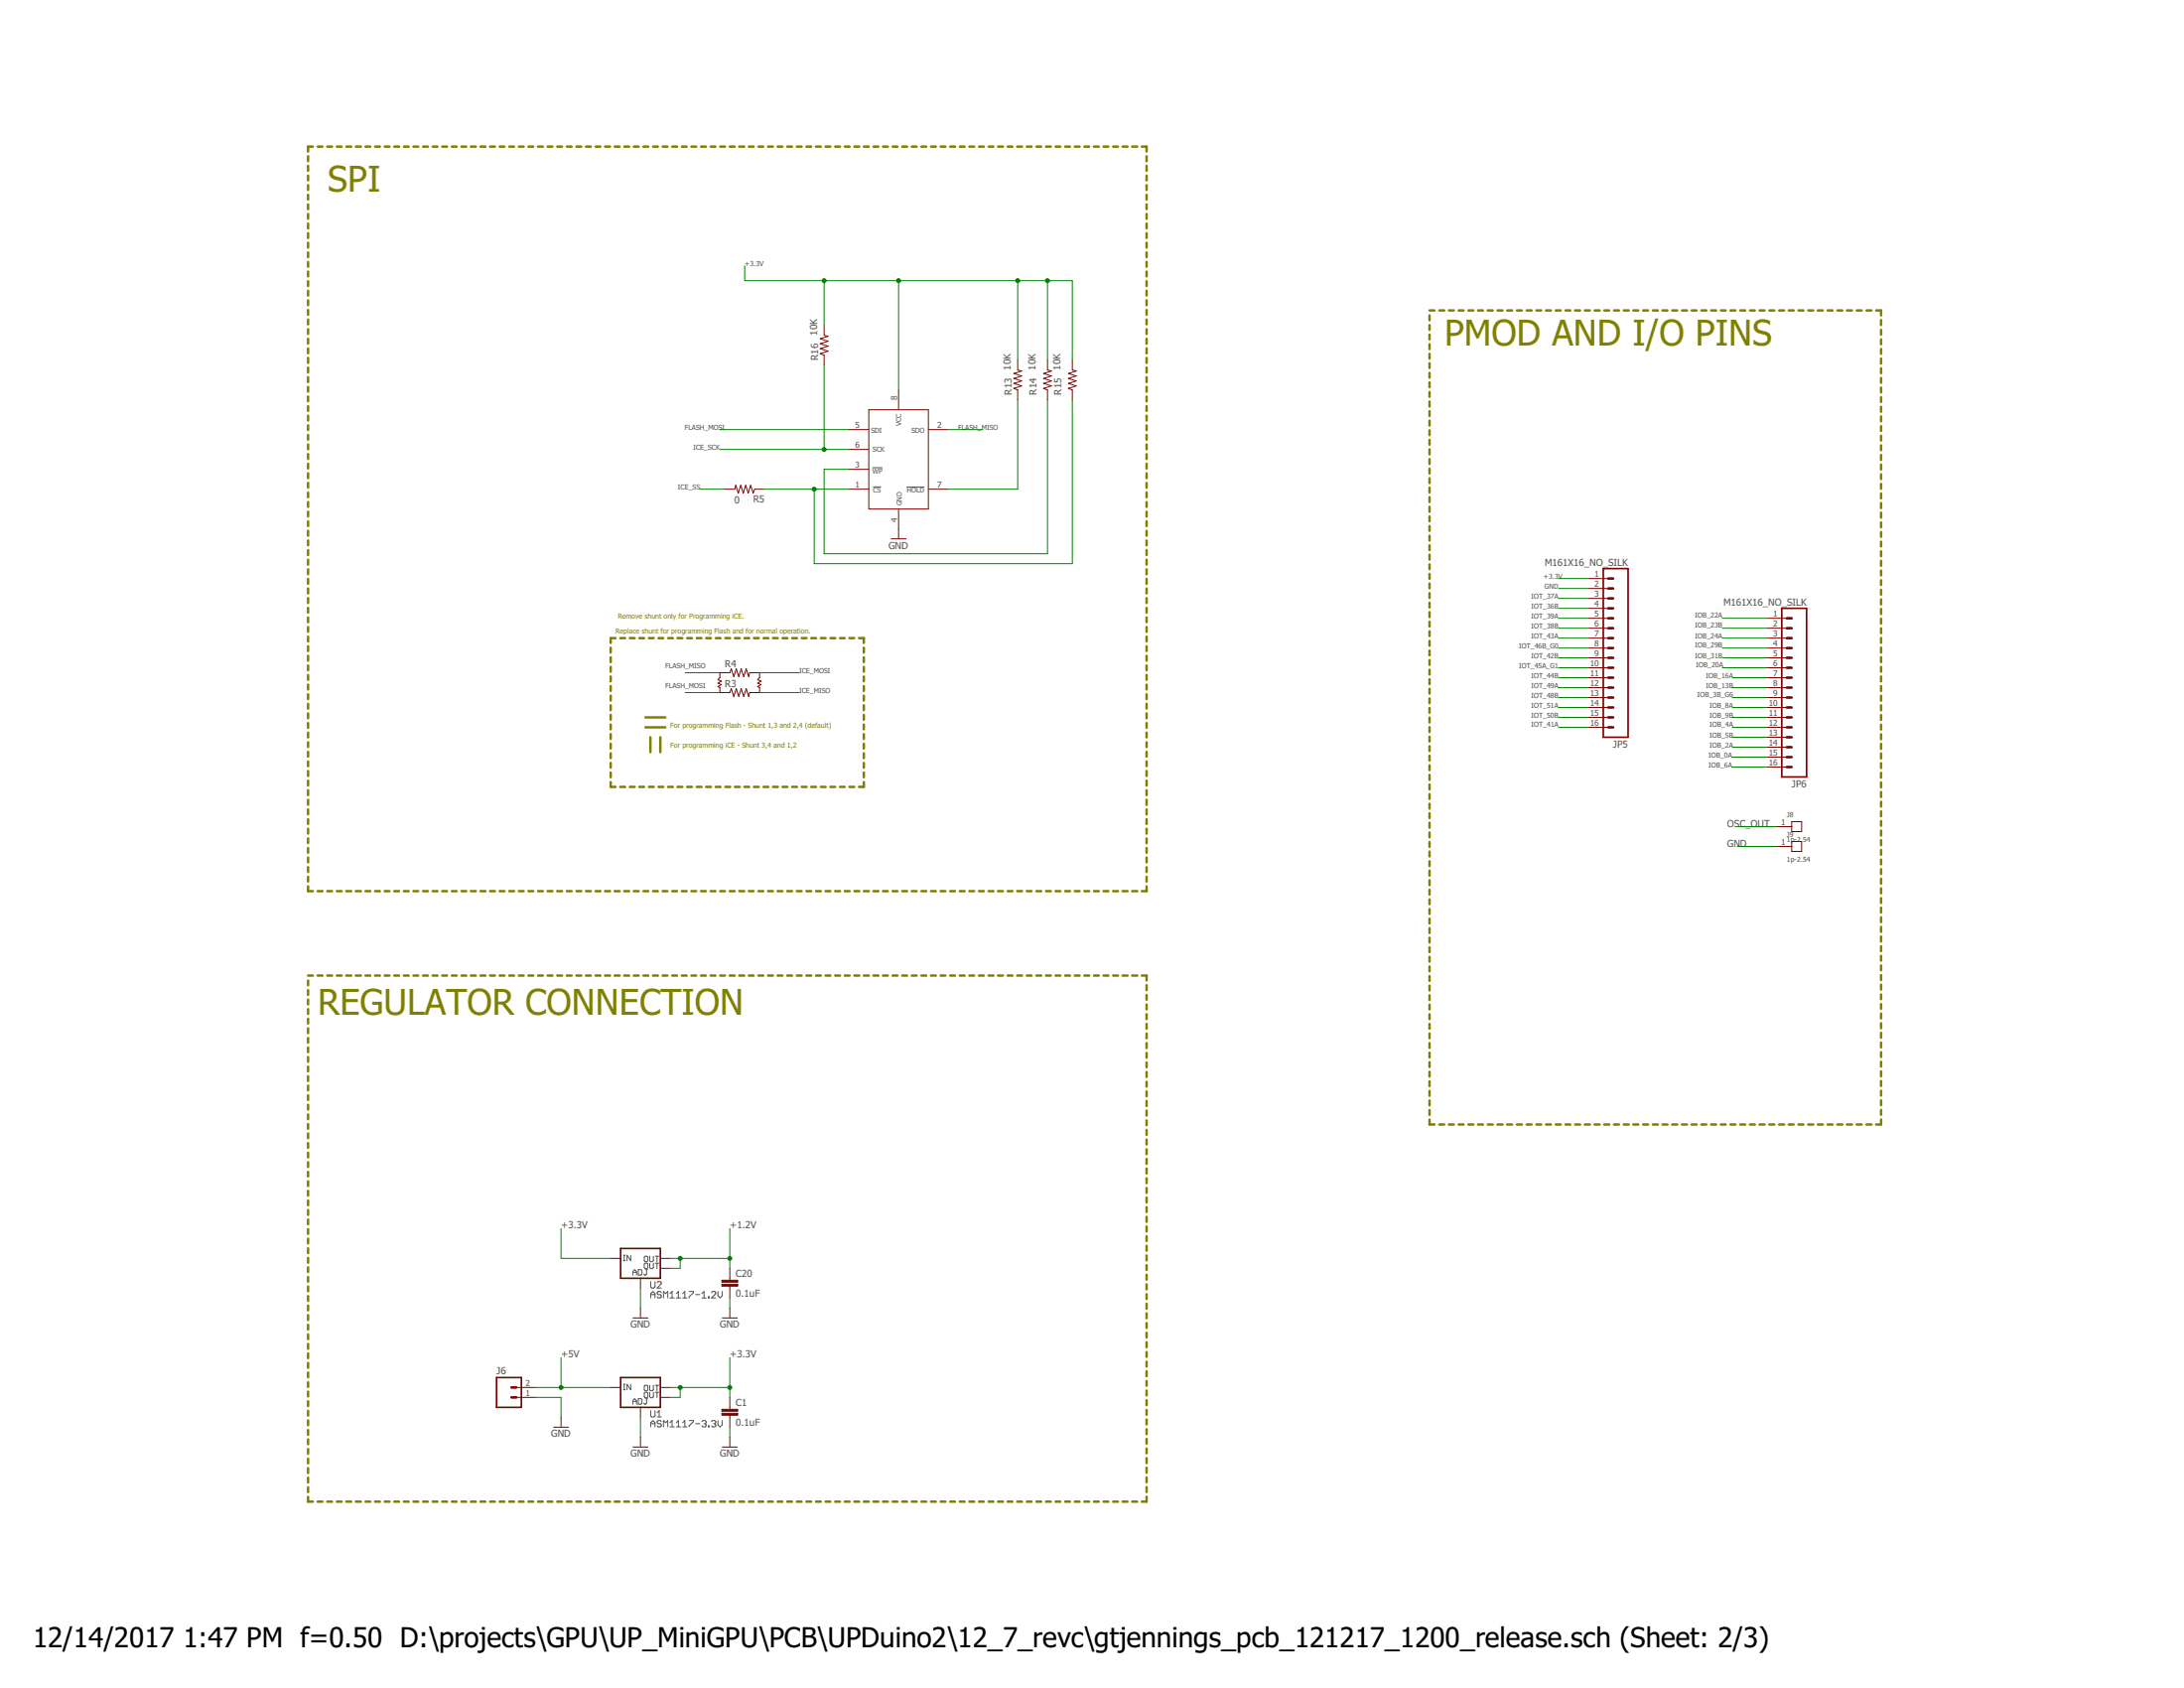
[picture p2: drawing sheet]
<svg xmlns="http://www.w3.org/2000/svg" width="279mm" height="216mm" viewBox="0 0 279 216" stroke-linecap="round" stroke-linejoin="round" font-family="sans-serif">
<g fill="none" stroke="#808000" stroke-width=".32">
<path d="M39.4 20v.6M40 18.8h-.6v.6M40.6 18.8h.7M41.9 18.8h.6M43.1 18.8h.6M44.3 18.8h.6M45.5 18.8h.7M46.8 18.8h.6M48 18.8h.6M49.2 18.8h.6M50.4 18.8h.7M51.7 18.8h.6"/>
<path d="M52.9 18.8h.6M54.1 18.8h.6M55.4 18.8h.6M56.6 18.8h.6M57.8 18.8h.6M59 18.8h.6M60.2 18.8h.7M61.5 18.8h.6M62.7 18.8h.6M63.9 18.8h.6M65.2 18.8h.6M66.4 18.8h.6"/>
<path d="M67.6 18.8h.6M68.8 18.8h.6M70.1 18.8h.6M71.3 18.8h.6M72.5 18.8h.6M73.7 18.8h.7M75 18.8h.6M76.2 18.8h.6M77.4 18.8h.6M78.6 18.8h.7M79.9 18.8h.6M81.1 18.8h.6"/>
<path d="M82.3 18.8h.6M83.5 18.8h.7M84.8 18.8h.6M86 18.8h.6M87.2 18.8h.6M88.5 18.8h.6M89.7 18.8h.6M90.9 18.8h.6M92.1 18.8h.7M93.3 18.8h.7M94.6 18.8h.6M95.8 18.8h.6"/>
<path d="M97 18.8h.6M98.3 18.8h.6M99.5 18.8h.6M100.7 18.8h.6M101.9 18.8h.7M103.2 18.8h.6M104.4 18.8h.6M105.6 18.8h.6M106.8 18.8h.7M108.1 18.8h.6M109.3 18.8h.6M110.5 18.8h.6"/>
<path d="M111.7 18.8h.7M113 18.8h.6M114.2 18.8h.6M115.4 18.8h.6M116.6 18.8h.7M117.9 18.8h.6M119.1 18.8h.6M120.3 18.8h.6M121.6 18.8h.6M122.8 18.8h.6M124 18.8h.6M125.2 18.8h.7"/>
<path d="M126.5 18.8h.6M127.7 18.8h.6M128.9 18.8h.6M130.1 18.8h.6M131.4 18.8h.6M132.6 18.8h.6M133.8 18.8h.6M135 18.8h.7M136.3 18.8h.6M137.5 18.8h.6M138.7 18.8h.6M140 18.8h.6"/>
<path d="M141.2 18.8h.6M142.4 18.8h.6M143.6 18.8h.7M144.8 18.8h.7M146.1 18.8h.6v.6M146.7 20v.6M39.4 21.2v.6M39.4 22.5v.6M39.4 23.7v.6M39.4 24.9v.6M39.4 26.1v.7M39.4 27.4v.6"/>
<path d="M39.4 28.6v.6M39.4 29.8v.6M39.4 31.1v.6M39.4 32.3v.6M39.4 33.5v.6M39.4 34.7v.6M39.4 36v.6M39.4 37.2v.6M39.4 38.4v.6M39.4 39.6v.7M146.7 21.2v.6M146.7 22.5v.6"/>
<path d="M146.7 23.7v.6M146.7 24.9v.6M146.7 26.1v.7M146.7 27.4v.6M146.7 28.6v.6M146.7 29.8v.6M146.7 31.1v.6M146.7 32.3v.6M146.7 33.5v.6M146.7 34.7v.6M146.7 36v.6M146.7 37.2v.6"/>
<path d="M146.7 38.4v.6M146.7 39.6v.7M182.9 39.7h.6M184.1 39.7h.7M185.4 39.7h.6M186.6 39.7h.6M187.9 39.7h.6M189.1 39.7h.6M190.3 39.7h.7M191.6 39.7h.6M192.8 39.7h.6M194.1 39.7h.6"/>
<path d="M195.3 39.7h.6M196.6 39.7h.6M197.8 39.7h.6M199 39.7h.7M200.3 39.7h.6M201.5 39.7h.6M202.8 39.7h.6M204 39.7h.6M205.2 39.7h.7M206.5 39.7h.6M207.7 39.7h.7M209 39.7h.6"/>
<path d="M210.2 39.7h.6M211.5 39.7h.6M212.7 39.7h.6M213.9 39.7h.7M215.2 39.7h.6M216.4 39.7h.6M217.7 39.7h.6M218.9 39.7h.6M220.2 39.7h.6M221.4 39.7h.6M222.6 39.7h.7M223.9 39.7h.6"/>
<path d="M225.1 39.7h.6M226.4 39.7h.6M227.6 39.7h.6M228.8 39.7h.7M230.1 39.7h.6M231.3 39.7h.7M232.6 39.7h.6M233.8 39.7h.6M235.1 39.7h.6M236.3 39.7h.6M237.5 39.7h.7M238.8 39.7h.6"/>
<path d="M240 39.7h.6v.6M39.4 40.9v.6M39.4 42.1v.6M39.4 43.3v.7M39.4 44.6v.6M39.4 45.8v.6M39.4 47v.6M39.4 48.2v.7M39.4 49.5v.6M39.4 50.7v.6M39.4 51.9v.7M39.4 53.2v.6"/>
<path d="M39.4 54.4v.6M39.4 55.6v.6M39.4 56.9v.6M39.4 58.1v.6M39.4 59.3v.6M146.7 40.9v.6M146.7 42.1v.6M146.7 43.3v.7M146.7 44.6v.6M146.7 45.8v.6M146.7 47v.6M146.7 48.2v.7"/>
<path d="M146.7 49.5v.6M146.7 50.7v.6M146.7 51.9v.7M146.7 53.2v.6M146.7 54.4v.6M146.7 55.6v.6M146.7 56.9v.6M146.7 58.1v.6M146.7 59.3v.6M182.9 40.3v.7M182.9 41.6v.6M182.9 42.8v.6"/>
<path d="M182.9 44v.6M182.9 45.3v.6M182.9 46.5v.6M182.9 47.7v.6M182.9 48.9v.6M182.9 50.1v.7M182.9 51.4v.6M182.9 52.6v.6M182.9 53.8v.6M182.9 55v.6M182.9 56.3v.6M182.9 57.5v.6"/>
<path d="M182.9 58.7v.6M182.9 59.9v.7M240.6 40.9v.7M240.6 42.2v.6M240.6 43.4v.6M240.6 44.6v.7M240.6 45.9v.6M240.6 47.1v.6M240.6 48.3v.7M240.6 49.6v.6M240.6 50.8v.6M240.6 52v.7"/>
<path d="M240.6 53.3v.6M240.6 54.5v.6M240.6 55.7v.6M240.6 57v.6M240.6 58.2v.6M240.6 59.4v.6M39.4 60.5v.7M39.4 61.8v.6M39.4 63v.6M39.4 64.2v.6M39.4 65.4v.7M39.4 66.7v.6"/>
<path d="M39.4 67.9v.6M39.4 69.1v.6M39.4 70.4v.6M39.4 71.6v.6M39.4 72.8v.6M39.4 74v.7M39.4 75.3v.6M39.4 76.5v.6M39.4 77.7v.7M39.4 79v.6M146.7 60.5v.7M146.7 61.8v.6"/>
<path d="M146.7 63v.6M146.7 64.2v.6M146.7 65.4v.7M146.7 66.7v.6M146.7 67.9v.6M146.7 69.1v.6M146.7 70.4v.6M146.7 71.6v.6M146.7 72.8v.6M146.7 74v.7M146.7 75.3v.6M146.7 76.5v.6"/>
<path d="M146.7 77.7v.7M146.7 79v.6M182.9 61.2v.6M182.9 62.4v.6M182.9 63.6v.6M182.9 64.8v.6M182.9 66.1v.6M182.9 67.3v.6M182.9 68.5v.6M182.9 69.7v.7M182.9 71v.6M182.9 72.2v.6"/>
<path d="M182.9 73.4v.6M182.9 74.6v.6M182.9 75.9v.6M182.9 77.1v.6M182.9 78.3v.6M182.9 79.5v.6M240.6 60.7v.6M240.6 61.9v.6M240.6 63.1v.6M240.6 64.3v.7M240.6 65.6v.6M240.6 66.8v.6"/>
<path d="M240.6 68.1v.6M240.6 69.3v.6M240.6 70.5v.6M240.6 71.7v.7M240.6 73v.6M240.6 74.2v.6M240.6 75.4v.7M240.6 76.7v.6M240.6 77.9v.6M240.6 79.1v.7M39.4 80.2v.6M39.4 81.4v.6"/>
<path d="M39.4 82.7v.6M39.4 83.9v.6M39.4 85.1v.6M39.4 86.3v.7M39.4 87.6v.6M39.4 88.8v.6M39.4 90v.6M39.4 91.2v.7M39.4 92.5v.6M39.4 93.7v.6M39.4 94.9v.6M39.4 96.2v.6"/>
<path d="M39.4 97.4v.6M39.4 98.6v.7M39.4 99.8v.7M78.1 82.8v.7M78.1 84.1v.6M78.1 85.3v.6M78.1 86.5v.6M78.1 87.8v.6M78.1 89v.6M78.1 90.2v.6M78.1 91.4v.7M78.1 92.7v.6"/>
<path d="M78.1 93.9v.6M78.1 95.1v.6M78.1 96.4v.6M78.1 97.6v.6M78.1 98.8v.6M78.7 81.6h-.6v.6M79.4 81.6h.6M80.6 81.6h.6M81.8 81.6h.6M82.6 91.8h2.5M82.6 93h2.5M83 81.6h.6"/>
<path d="M83.2 94.3v1.9M84.2 81.6h.7M84.5 94.3v1.9M85.5 81.6h.6M86.7 81.6h.6M87.9 81.6h.6M89.1 81.6h.6M90.3 81.6h.7M91.6 81.6h.6M92.8 81.6h.6M94 81.6h.6M95.2 81.6h.6"/>
<path d="M96.5 81.6h.6M97.7 81.6h.6M98.9 81.6h.6M100.1 81.6h.6M101.3 81.6h.7M102.6 81.6h.6M103.8 81.6h.6M105 81.6h.6M106.2 81.6h.6M107.5 81.6h.6M108.7 81.6h.6M109.9 81.6h.6v.6"/>
<path d="M110.5 82.8v.7M110.5 84.1v.6M110.5 85.3v.6M110.5 86.5v.6M110.5 87.8v.6M110.5 89v.6M110.5 90.2v.6M110.5 91.4v.7M110.5 92.7v.6M110.5 93.9v.6M110.5 95.1v.6M110.5 96.4v.6"/>
<path d="M110.5 97.6v.6M110.5 98.8v.6M146.7 80.2v.6M146.7 81.4v.6M146.7 82.7v.6M146.7 83.9v.6M146.7 85.1v.6M146.7 86.3v.7M146.7 87.6v.6M146.7 88.8v.6M146.7 90v.6M146.7 91.2v.7"/>
<path d="M146.7 92.5v.6M146.7 93.7v.6M146.7 94.9v.6M146.7 96.2v.6M146.7 97.4v.6M146.7 98.6v.7M146.7 99.8v.7M182.9 80.8v.6M182.9 82v.6M182.9 83.2v.6M182.9 84.4v.6M182.9 85.7v.6"/>
<path d="M182.9 86.9v.6M182.9 88.1v.6M182.9 89.3v.6M182.9 90.6v.6M182.9 91.8v.6M182.9 93v.6M182.9 94.2v.6M182.9 95.4v.7M182.9 96.7v.6M182.9 97.9v.6M182.9 99.1v.6M240.6 80.4v.6"/>
<path d="M240.6 81.6v.6M240.6 82.8v.7M240.6 84.1v.6M240.6 85.3v.6M240.6 86.5v.6M240.6 87.8v.6M240.6 89v.6M240.6 90.2v.6M240.6 91.5v.6M240.6 92.7v.6M240.6 93.9v.7M240.6 95.1v.7"/>
<path d="M240.6 96.4v.6M240.6 97.6v.6M240.6 98.8v.7M39.4 113.4v.6h.6M39.4 101.1v.6M39.4 102.3v.6M39.4 103.5v.7M39.4 104.8v.6M39.4 106v.6M39.4 107.2v.6M39.4 108.5v.6M39.4 109.7v.6"/>
<path d="M39.4 110.9v.6M39.4 112.1v.7M40.6 114h.7M41.9 114h.6M43.1 114h.6M44.3 114h.6M45.5 114h.7M46.8 114h.6M48 114h.6M49.2 114h.6M50.4 114h.7M51.7 114h.6"/>
<path d="M52.9 114h.6M54.1 114h.6M55.4 114h.6M56.6 114h.6M57.8 114h.6M59 114h.6M60.2 114h.7M61.5 114h.6M62.7 114h.6M63.9 114h.6M65.2 114h.6M66.4 114h.6"/>
<path d="M67.6 114h.6M68.8 114h.6M70.1 114h.6M71.3 114h.6M72.5 114h.6M73.7 114h.7M75 114h.6M76.2 114h.6M77.4 114h.6M78.1 100v.6h.6M78.6 114h.7M79.4 100.6h.6"/>
<path d="M79.9 114h.6M80.6 100.6h.6M81.1 114h.6M81.8 100.6h.6M82.3 114h.6M83 100.6h.6M83.5 114h.7M84.2 100.6h.7M84.8 114h.6M85.5 100.6h.6M86 114h.6M86.7 100.6h.6"/>
<path d="M87.2 114h.6M87.9 100.6h.6M88.5 114h.6M89.1 100.6h.6M89.7 114h.6M90.3 100.6h.7M90.9 114h.6M91.6 100.6h.6M92.1 114h.7M92.8 100.6h.6M93.3 114h.7M94 100.6h.6"/>
<path d="M94.6 114h.6M95.2 100.6h.6M95.8 114h.6M96.5 100.6h.6M97 114h.6M97.7 100.6h.6M98.3 114h.6M98.9 100.6h.6M99.5 114h.6M100.1 100.6h.6M100.7 114h.6M101.3 100.6h.7"/>
<path d="M101.9 114h.7M102.6 100.6h.6M103.2 114h.6M103.8 100.6h.6M104.4 114h.6M105 100.6h.6M105.6 114h.6M106.2 100.6h.6M106.8 114h.7M107.5 100.6h.6M108.1 114h.6M108.7 100.6h.6"/>
<path d="M109.3 114h.6M110.5 100v.6h-.6M110.5 114h.6M111.7 114h.7M113 114h.6M114.2 114h.6M115.4 114h.6M116.6 114h.7M117.9 114h.6M119.1 114h.6M120.3 114h.6M121.6 114h.6"/>
<path d="M122.8 114h.6M124 114h.6M125.2 114h.7M126.5 114h.6M127.7 114h.6M128.9 114h.6M130.1 114h.6M131.4 114h.6M132.6 114h.6M133.8 114h.6M135 114h.7M136.3 114h.6"/>
<path d="M137.5 114h.6M138.7 114h.6M140 114h.6M141.2 114h.6M142.4 114h.6M143.6 114h.7M144.8 114h.7M146.7 101.1v.6M146.7 102.3v.6M146.7 103.5v.7M146.7 104.8v.6M146.7 106v.6"/>
<path d="M146.7 107.2v.6M146.7 108.5v.6M146.7 109.7v.6M146.7 110.9v.6M146.7 112.1v.7M146.7 113.4v.6h-.6M182.9 100.4v.6M182.9 101.6v.6M182.9 102.8v.6M182.9 104v.6M182.9 105.2v.7M182.9 106.5v.6"/>
<path d="M182.9 107.7v.6M182.9 108.9v.6M182.9 110.2v.6M182.9 111.4v.6M182.9 112.6v.6M182.9 113.8v.6M182.9 115v.7M182.9 116.3v.6M182.9 117.5v.6M182.9 118.7v.6M182.9 119.9v.6M240.6 100.1v.6"/>
<path d="M240.6 101.3v.6M240.6 102.6v.6M240.6 103.8v.6M240.6 105v.6M240.6 106.2v.7M240.6 107.5v.6M240.6 108.7v.6M240.6 109.9v.7M240.6 111.2v.6M240.6 112.4v.6M240.6 113.6v.7M240.6 114.9v.6"/>
<path d="M240.6 116.1v.6M240.6 117.3v.6M240.6 118.6v.6M240.6 119.8v.6M39.4 125.4v.6M39.4 126.6v.7M39.4 127.8v.7M39.4 129.1v.6M39.4 130.3v.6M39.4 131.5v.6M39.4 132.8v.6M39.4 134v.6"/>
<path d="M39.4 135.2v.6M39.4 136.4v.6M39.4 137.6v.7M39.4 138.9v.6M39.4 124.8h.6M40.6 124.8h.7M41.9 124.8h.6M43.1 124.8h.6M44.3 124.8h.6M45.5 124.8h.7M46.8 124.8h.6M48 124.8h.6"/>
<path d="M49.2 124.8h.6M50.4 124.8h.7M51.7 124.8h.6M52.9 124.8h.6M54.1 124.8h.6M55.4 124.8h.6M56.6 124.8h.6M57.8 124.8h.6M59 124.8h.6M60.2 124.8h.7M61.5 124.8h.6M62.7 124.8h.6"/>
<path d="M63.9 124.8h.6M65.2 124.8h.6M66.4 124.8h.6M67.6 124.8h.6M68.8 124.8h.6M70.1 124.8h.6M71.3 124.8h.6M72.5 124.8h.6M73.7 124.8h.7M75 124.8h.6M76.2 124.8h.6M77.4 124.8h.6"/>
<path d="M78.6 124.8h.7M79.9 124.8h.6M81.1 124.8h.6M82.3 124.8h.6M83.5 124.8h.7M84.8 124.8h.6M86 124.8h.6M87.2 124.8h.6M88.5 124.8h.6M89.7 124.8h.6M90.9 124.8h.6M92.1 124.8h.7"/>
<path d="M93.3 124.8h.7M94.6 124.8h.6M95.8 124.8h.6M97 124.8h.6M98.3 124.8h.6M99.5 124.8h.6M100.7 124.8h.6M101.9 124.8h.7M103.2 124.8h.6M104.4 124.8h.6M105.6 124.8h.6M106.8 124.8h.7"/>
<path d="M108.1 124.8h.6M109.3 124.8h.6M110.5 124.8h.6M111.7 124.8h.7M113 124.8h.6M114.2 124.8h.6M115.4 124.8h.6M116.6 124.8h.7M117.9 124.8h.6M119.1 124.8h.6M120.3 124.8h.6M121.6 124.8h.6"/>
<path d="M122.8 124.8h.6M124 124.8h.6M125.2 124.8h.7M126.5 124.8h.6M127.7 124.8h.6M128.9 124.8h.6M130.1 124.8h.6M131.4 124.8h.6M132.6 124.8h.6M133.8 124.8h.6M135 124.8h.7M136.3 124.8h.6"/>
<path d="M137.5 124.8h.6M138.7 124.8h.6M140 124.8h.6M141.2 124.8h.6M142.4 124.8h.6M143.6 124.8h.7M144.8 124.8h.7M146.1 124.8h.6v.6M146.7 126v.6M146.7 127.3v.6M146.7 128.5v.6M146.7 129.7v.6"/>
<path d="M146.7 131v.6M146.7 132.2v.6M146.7 133.4v.6M146.7 134.7v.6M146.7 135.9v.6M146.7 137.1v.7M146.7 138.4v.6M146.7 139.6v.6M182.9 121.2v.6M182.9 122.4v.6M182.9 123.6v.6M182.9 124.8v.7"/>
<path d="M182.9 126.1v.6M182.9 127.3v.6M182.9 128.5v.6M182.9 129.7v.6M182.9 131v.6M182.9 132.2v.6M182.9 133.4v.6M182.9 134.6v.7M182.9 135.8v.7M182.9 137.1v.6M182.9 138.3v.6M182.9 139.5v.6"/>
<path d="M240.6 121v.6M240.6 122.3v.6M240.6 123.5v.6M240.6 124.7v.6M240.6 125.9v.7M240.6 127.2v.6M240.6 128.4v.6M240.6 129.6v.7M240.6 130.9v.6M240.6 132.1v.6M240.6 133.3v.7M240.6 134.6v.6"/>
<path d="M240.6 135.8v.6M240.6 137v.7M240.6 138.3v.6M240.6 139.5v.6M39.4 140.1v.6M39.4 141.3v.6M39.4 142.5v.7M39.4 143.8v.6M39.4 145v.6M39.4 146.2v.6M39.4 147.4v.6M39.4 148.7v.6"/>
<path d="M39.4 149.9v.6M39.4 151.1v.6M39.4 152.3v.6M39.4 153.5v.7M39.4 154.8v.6M39.4 156v.6M39.4 157.2v.6M39.4 158.4v.6M39.4 159.7v.6M146.7 140.8v.7M146.7 142v.7M146.7 143.3v.6"/>
<path d="M146.7 144.5v.7M146.7 145.8v.6M146.7 147v.6M146.7 148.2v.7M146.7 149.5v.6M146.7 150.7v.6M146.7 151.9v.7M146.7 153.2v.6M146.7 154.4v.6M146.7 155.6v.7M146.7 156.9v.6M146.7 158.1v.6"/>
<path d="M146.7 159.3v.7M182.9 143.2v.6h.6M182.9 140.8v.6M182.9 142v.6M184.1 143.8h.7M185.4 143.8h.6M186.6 143.8h.6M187.9 143.8h.6M189.1 143.8h.6M190.3 143.8h.7M191.6 143.8h.6M192.8 143.8h.6"/>
<path d="M194.1 143.8h.6M195.3 143.8h.6M196.6 143.8h.6M197.8 143.8h.6M199 143.8h.7M200.3 143.8h.6M201.5 143.8h.6M202.8 143.8h.6M204 143.8h.6M205.2 143.8h.7M206.5 143.8h.6M207.7 143.8h.7"/>
<path d="M209 143.8h.6M210.2 143.8h.6M211.5 143.8h.6M212.7 143.8h.6M213.9 143.8h.7M215.2 143.8h.6M216.4 143.8h.6M217.7 143.8h.6M218.9 143.8h.6M220.2 143.8h.6M221.4 143.8h.6M222.6 143.8h.7"/>
<path d="M223.9 143.8h.6M225.1 143.8h.6M226.4 143.8h.6M227.6 143.8h.6M228.8 143.8h.7M230.1 143.8h.6M231.3 143.8h.7M232.6 143.8h.6M233.8 143.8h.6M235.1 143.8h.6M236.3 143.8h.6M237.5 143.8h.7"/>
<path d="M238.8 143.8h.6M240.6 140.7v.7M240.6 142v.6M240.6 143.2v.6h-.6M39.4 160.9v.6M39.4 162.1v.6M39.4 163.3v.6M39.4 164.5v.7M39.4 165.8v.6M39.4 167v.6M39.4 168.2v.6M39.4 169.4v.7"/>
<path d="M39.4 170.7v.6M39.4 171.9v.6M39.4 173.1v.6M39.4 174.3v.6M39.4 175.6v.6M39.4 176.8v.6M39.4 178v.6M39.4 179.2v.6M146.7 160.6v.6M146.7 161.8v.6M146.7 163v.7M146.7 164.3v.6"/>
<path d="M146.7 165.5v.6M146.7 166.8v.6M146.7 168v.6M146.7 169.2v.6M146.7 170.5v.6M146.7 171.7v.6M146.7 172.9v.6M146.7 174.2v.6M146.7 175.4v.6M146.7 176.6v.6M146.7 177.9v.6M146.7 179.1v.6"/>
<path d="M39.4 180.4v.7M39.4 181.7v.6M39.4 182.9v.6M39.4 184.1v.6M39.4 185.3v.6M39.4 186.6v.6M39.4 187.8v.6M39.4 189v.6M39.4 190.2v.6M39.4 191.5v.6h.6M40.6 192.1h.7M41.9 192.1h.6"/>
<path d="M43.1 192.1h.6M44.3 192.1h.6M45.5 192.1h.7M46.8 192.1h.6M48 192.1h.6M49.2 192.1h.6M50.4 192.1h.7M51.7 192.1h.6M52.9 192.1h.6M54.1 192.1h.6M55.4 192.1h.6M56.6 192.1h.6"/>
<path d="M57.8 192.1h.6M59 192.1h.6M60.2 192.1h.7M61.5 192.1h.6M62.7 192.1h.6M63.9 192.1h.6M65.2 192.1h.6M66.4 192.1h.6M67.6 192.1h.6M68.8 192.1h.6M70.1 192.1h.6M71.3 192.1h.6"/>
<path d="M72.5 192.1h.6M73.7 192.1h.7M75 192.1h.6M76.2 192.1h.6M77.4 192.1h.6M78.6 192.1h.7M79.9 192.1h.6M81.1 192.1h.6M82.3 192.1h.6M83.5 192.1h.7M84.8 192.1h.6M86 192.1h.6"/>
<path d="M87.2 192.1h.6M88.5 192.1h.6M89.7 192.1h.6M90.9 192.1h.6M92.1 192.1h.7M93.3 192.1h.7M94.6 192.1h.6M95.8 192.1h.6M97 192.1h.6M98.3 192.1h.6M99.5 192.1h.6M100.7 192.1h.6"/>
<path d="M101.9 192.1h.7M103.2 192.1h.6M104.4 192.1h.6M105.6 192.1h.6M106.8 192.1h.7M108.1 192.1h.6M109.3 192.1h.6M110.5 192.1h.6M111.7 192.1h.7M113 192.1h.6M114.2 192.1h.6M115.4 192.1h.6"/>
<path d="M116.6 192.1h.7M117.9 192.1h.6M119.1 192.1h.6M120.3 192.1h.6M121.6 192.1h.6M122.8 192.1h.6M124 192.1h.6M125.2 192.1h.7M126.5 192.1h.6M127.7 192.1h.6M128.9 192.1h.6M130.1 192.1h.6"/>
<path d="M131.4 192.1h.6M132.6 192.1h.6M133.8 192.1h.6M135 192.1h.7M136.3 192.1h.6M137.5 192.1h.6M138.7 192.1h.6M140 192.1h.6M141.2 192.1h.6M142.4 192.1h.6M143.6 192.1h.7M144.8 192.1h.7"/>
<path d="M146.7 180.3v.7M146.7 181.6v.6M146.7 182.8v.6M146.7 184v.7M146.7 185.3v.6M146.7 186.5v.6M146.7 187.7v.7M146.7 189v.6M146.7 190.2v.6M146.7 191.4v.7h-.6"/>
</g>
<g fill="none" stroke="#505050" stroke-width=".13">
<path d="M111.6 59.8h1.3M111.7 62.3h1M116 62.3h2.3M79.8 161.2h.2M79.8 160.5h.2M79.8 177.8h.2M79.8 177.1h.2M79.9 160.5v.7M79.9 177.1v.7M80.7 160.5v.7l-.5-.7v.7M80.7 177.1v.7l-.5-.7v.7M81 163.1v-.5l.2-.2 .2 .2v.5"/>
<path d="M81 179.6v-.5l.2-.2 .2 .2v.5M81 162.7h.4M81 179.2h.4M81.7 162.4h.3l.1 .1v.5l-.1 .1h-.3zM81.7 178.9h.3l.1 .1v.5l-.1 .1h-.3zM82.5 161.6h.3l.1 .1v.4l-.1 .2h-.3l-.1-.2v-.4zM82.5 160.7h.3l.1 .1v.4l-.1 .2h-.3l-.1-.2v-.4zM82.5 177.2h.3l.1 .1v.5l-.1 .1h-.3l-.1-.1v-.5zM82.5 178.1h.3l.1 .1v.4l-.1 .2h-.3l-.1-.2v-.4zM82.6 162.4h.2M82.6 178.9h.2M82.7 162.4v.6l-.1 .1-.2-.1"/>
<path d="M82.7 178.9v.6l-.1 .1-.2-.1M83.1 161.6v.5l.1 .2h.3l.1-.2v-.5M83.1 160.7v.5l.1 .2h.3l.1-.2v-.5M83.1 177.2v.6l.1 .1h.3l.1-.1v-.6M83.1 178.1v.5l.1 .2h.3l.1-.2v-.5M83.2 163.9v.7l.2 .1h.3l.1-.1v-.7M83.2 166v-.5l.3-.3 .3 .3v.5M83.2 165.6h.6M83.8 161.6h.5M83.8 160.7h.5M83.8 178.1h.5M83.8 177.2h.5"/>
<path d="M84.1 160.7v.7M84.1 161.6v.7M84.1 177.2v.7M84.1 178.1v.7M84.1 164.1l.1-.2h.3l.1 .2v.1l-.5 .5h.5M84.6 165.3l-.1-.1h-.3l-.1 .3 .1 .1h.3l.1 .3-.1 .1h-.3l-.1-.1M84.9 166v-.8l.3 .3 .2-.3v.8M85.7 166h.6M85.7 165.5l.3-.3v.8M86.5 166h.6M86.5 165.5l.3-.3v.8M87.3 166h.6"/>
<path d="M87.3 165.5l.3-.3v.8M88.2 165.2h.5v.1l-.5 .6v.1M89 165.6h.5M89.8 166h.5M89.8 165.5l.3-.3v.8M90.6 165.9h.1v.1h-.1zM91 165.3l.2-.1h.2l.2 .1v.2l-.6 .5h.6M91.8 165.2v.5l.3 .3 .3-.3v-.5M83.2 180.4v.7l.2 .1h.3l.1-.1v-.7M83.2 182.5v-.5l.3-.3 .3 .3v.5M83.2 182.1h.6M84.1 181.2h.5"/>
<path d="M84.1 180.7l.2-.3v.8M84.6 181.8l-.1-.1h-.3l-.1 .1 .1 .3h.3l.1 .1-.1 .3h-.3l-.1-.1M84.9 182.5v-.8l.3 .3 .2-.3v.8M85.7 182l.3-.3v.8M85.7 182.5h.6M86.5 182l.3-.3v.8M86.5 182.5h.6M87.3 182l.3-.3v.8M87.3 182.5h.6M88.2 181.7h.5v.1l-.5 .6v.1M89 182.1h.5M89.8 181.8l.1-.1h.3l.1 .1-.1 .3"/>
<path d="M90.1 182.1h.1M90.2 182.1l.1 .1-.1 .3h-.3l-.1-.1M90.6 182.4h.1v.1h-.1zM91 181.8l.2-.1h.2l.2 .1-.2 .3M91.3 182.1h.1M91.4 182.1l.2 .1-.2 .3h-.2l-.2-.1M91.8 181.7v.5l.3 .3 .3-.3v-.5"/>
</g>
<g fill="none" stroke="#800000" stroke-width=".13">
<path d="M105.4 41.6v1.3l.5 .1-1 .3 1 .3-1 .4 1 .3-1 .3 1 .3-1 .3 .5 .2v1.3M108.6 54.9h2.5M108.6 57.5h2.5M111.1 52.4h7.7v12.7h-7.7zM115 49.9v2.5M118.8 54.9h2.5M130.2 46.1v1.2l.5 .2-1 .3 1 .3-1 .3 1 .3-1 .3 1 .4-1 .3 .5 .2v1.2M134 46.1v1.2l.5 .2-1 .3 1 .3-1 .3 1 .3-1 .3 1 .4-1 .3 .5 .2v1.2M137.2 46.1v1.2l.5 .2-1 .3 1 .3-1 .3 1 .3-1 .3 1 .4-1 .3 .5 .2v1.2M92.7 62.6h1.3l.1-.5 .3 1 .4-1 .3 1 .3-1 .3 1 .3-1 .4 1 .1-.5h1.3M108.6 60h2.5M108.6 62.6h2.5"/>
<path d="M114 68.9h1.9M115 65.1v3.8M118.8 62.6h2.5M203.2 74h2.5M203.2 75.3h2.5M203.2 76.5h2.5M203.2 77.8h2.5M203.2 79.1h2.5M226.1 79.1h2.5M92.1 86h1.3l.2-.5 .3 1.1 .3-1.1 .3 1.1 .3-1.1 .3 1.1 .4-1.1 .3 1.1 .1-.6h1.3v.7l-.3 .2 .5 .2-.5 .3 .5 .2-.5 .2 .3 .1v.7h-1.3l-.1 .5-.3-1-.4 1-.3-1-.3 1-.3-1-.3 1-.3-1-.2 .5h-1.3v-.7l-.3-.1 .5-.2-.5-.2 .5-.3-.5-.2 .3-.2zM203.2 80.3h2.5M203.2 81.6h2.5"/>
<path d="M203.2 82.9h2.5M203.2 84.1h2.5M203.2 85.4h2.5M203.2 86.7h2.5M203.2 87.9h2.5M203.2 89.2h2.5M203.2 90.5h2.5M203.2 91.8h2.5M203.2 93h2.5M226.1 80.3h2.5M226.1 81.6h2.5M226.1 82.9h2.5"/>
<path d="M226.1 84.1h2.5M226.1 85.4h2.5M226.1 86.7h2.5M226.1 87.9h2.5M226.1 89.2h2.5M226.1 90.5h2.5M226.1 91.8h2.5M226.1 93h2.5M226.1 94.3h2.5M226.1 95.6h2.5M226.1 96.8h2.5M226.1 98.1h2.5"/>
<path d="M227.3 105.7h1.9M227.3 108.3h1.9M229.2 105.1h1.3v1.3h-1.3zM229.2 107.6h1.3v1.3h-1.3zM66.1 177.5h2.5M66.1 178.7h2.5M78.1 161h1.3M78.1 177.5h1.3M81 168.6h1.9M81.9 163.5v1.3M81.9 167.3v1.3M84.5 161h1.2"/>
<path d="M84.5 162.2h1.2M84.5 177.5h1.2M84.5 178.7h1.2M92.4 168.6h1.9M93.4 162.2v1.5M93.4 164.5v1.5M93.4 167.3v1.3M93.4 178.7v1.6M70.8 182.5h1.9M71.8 181.3v1.2M81 185.1h1.9M81.9 180v1.3"/>
<path d="M81.9 183.8v1.3M92.4 185.1h1.9M93.4 181v1.5M93.4 183.8v1.3"/>
</g>
<path d="M205.1 72.7h3.2v21.6h-3.2zM227.9 77.8h3.2v21.6h-3.2zM79.4 159.7h5.1v3.8h-5.1zM63.5 176.2h3.2v3.8h-3.2zM79.4 176.2h5.1v3.8h-5.1z" fill="none" stroke="#800000" stroke-width=".21"/>
<g fill="#800000" stroke="#800000" stroke-width=".13">
<path d="M92.4 164.3h2v.2h-2z"/>
<path d="M92.4 163.7h2v.3h-2z"/>
<path d="M92.4 180.8h2v.2h-2z"/>
<path d="M92.4 180.3h2v.2h-2z"/>
</g>
<g fill="none" stroke="#800000" stroke-width=".32">
<path d="M205.7 76.5h.7M205.7 75.3h.7M205.7 74h.7M205.7 79.1h.7M205.7 77.8h.7M228.6 79.1h.6M205.7 80.3h.7M205.7 81.6h.7M205.7 82.9h.7M205.7 84.1h.7M205.7 85.4h.7M205.7 86.7h.7"/>
<path d="M205.7 87.9h.7M205.7 89.2h.7M205.7 90.5h.7M205.7 91.8h.7M205.7 93h.7M228.6 80.3h.6M228.6 81.6h.6M228.6 82.9h.6M228.6 84.1h.6M228.6 85.4h.6M228.6 86.7h.6M228.6 87.9h.6"/>
<path d="M228.6 89.2h.6M228.6 90.5h.6M228.6 91.8h.6M228.6 93h.6M228.6 94.3h.6M228.6 95.6h.6M228.6 96.8h.6M228.6 98.1h.6M65.4 177.5h.7M65.4 178.7h.7"/>
</g>
<g fill="none" stroke="#008000" stroke-width=".13">
<path d="M95.3 34v1.9h41.9v10.2M105.4 35.9v5.7M115 35.9v14M130.2 35.9v10.2M134 35.9v10.2M92.1 57.5h16.5M92.1 54.9h16.5M105.4 46.7v10.8M121.3 54.9h4.5M130.2 51.1v11.5h-8.9M134 51.1v19.7h-28.6v-10.8h3.2M137.2 51.1v21h-33v-9.5"/>
<path d="M89.6 62.6h3.1M97.8 62.6h10.8M199.4 75.3h3.8M199.4 74h3.8M199.4 79.1h3.8M199.4 76.5h3.8M199.4 77.8h3.8M220.3 79.1h5.8M87.7 86h4.4M87.7 88.6h4.4M97.2 86h5.1M97.2 88.6h5.1"/>
<path d="M199.4 80.3h3.8M199.4 81.6h3.8M199.4 84.1h3.8M199.4 86.7h3.8M199.4 87.9h3.8M199.4 90.5h3.8M199.4 91.8h3.8M199.4 93h3.8M199.4 82.9h3.8M199.4 85.4h3.8M199.4 89.2h3.8M220.3 80.3h5.8"/>
<path d="M220.3 81.6h5.8M220.3 84.1h5.8M220.3 82.9h5.8M220.3 85.4h5.8M221.6 86.7h4.5M221.6 87.9h4.5M221.6 90.5h4.5M221.6 91.8h4.5M221.6 93h4.5M221.6 94.3h4.5M221.6 95.6h4.5M221.6 96.8h4.5"/>
<path d="M221.6 98.1h4.5M221.6 89.2h4.5M222.2 108.3h5.1M222.2 105.7h5.1M71.8 157.1v3.9h6.3M93.4 157.1v5.1M68.6 178.7h3.2v2.6M68.6 177.5h9.5M71.8 173.7v3.8M81.9 164.8v2.5M85.7 161h7.7M85.7 177.5h7.7"/>
<path d="M87 177.5v1.2h-1.3M87 161v1.2h-1.3M93.4 166v1.3M93.4 173.7v5M81.9 181.3v2.5M93.4 182.5v1.3"/>
</g>
<g fill="#008000" stroke="#008000" stroke-width=".13">
<circle cx="105.4" cy="57.5" r=".25"/>
<circle cx="105.4" cy="35.9" r=".25"/>
<circle cx="115" cy="35.9" r=".25"/>
<circle cx="130.2" cy="35.9" r=".25"/>
<circle cx="134" cy="35.9" r=".25"/>
<circle cx="87" cy="177.5" r=".25"/>
<circle cx="93.4" cy="177.5" r=".25"/>
<circle cx="104.2" cy="62.6" r=".25"/>
<circle cx="87" cy="161" r=".25"/>
<circle cx="93.4" cy="161" r=".25"/>
<circle cx="71.8" cy="177.5" r=".25"/>
</g>
<g font-size="4.6" fill="#808000">
<text x="41.9" y="24.5">SPI</text>
<text x="184.8" y="44.2">PMOD AND I/O PINS</text>
<text x="40.7" y="129.9">REGULATOR CONNECTION</text>
</g>
<g font-size="3.5">
<text x="4.2" y="210.7">12/14/2017</text>
<text x="23.4" y="210.7">1:47 PM f=0.50 D:\projects\GPU\UP_MiniGPU\PCB\UPDuino2\12_7_revc\gtjennings_pcb_121217_1200_release.sch (Sheet: 2/3)</text>
</g>
<g font-size="1.2" fill="#505050">
<text x="104.5" y="42.9" transform="rotate(-90 104.5 42.9)">10K</text>
<text x="104.7" y="46.1" transform="rotate(-90 104.7 46.1)">R16</text>
<text x="129.3" y="47.3" transform="rotate(-90 129.3 47.3)">10K</text>
<text x="132.5" y="47.3" transform="rotate(-90 132.5 47.3)">10K</text>
<text x="135.6" y="47.3" transform="rotate(-90 135.6 47.3)">10K</text>
<text x="129.4" y="50.5" transform="rotate(-90 129.4 50.5)">R13</text>
<text x="132.6" y="50.5" transform="rotate(-90 132.6 50.5)">R14</text>
<text x="135.8" y="50.5" transform="rotate(-90 135.8 50.5)">R15</text>
<text x="94" y="64.3">0</text>
<text x="96.4" y="64.2">R5</text>
<text x="113.7" y="70.2">GND</text>
<text x="197.6" y="72.3">M161X16_NO_SILK</text>
<text x="220.5" y="77.4">M161X16_NO_SILK</text>
<text x="92.7" y="87.8">R3</text>
<text x="92.7" y="85.3">R4</text>
<text x="206.4" y="95.6">JP5</text>
<text x="229.2" y="100.7">JP6</text>
<text x="221" y="105.7">OSC_OUT</text>
<text x="221" y="108.3">GND</text>
<text x="71.8" y="157.2">+3.3V</text>
<text x="93.4" y="157.2">+1.2V</text>
<text x="94.1" y="165.8">0.1uF</text>
<text x="94.1" y="163.3">C20</text>
<text x="71.8" y="173.7">+5V</text>
<text x="80.7" y="169.8">GND</text>
<text x="92.1" y="169.8">GND</text>
<text x="93.4" y="173.7">+3.3V</text>
<text x="63.5" y="175.8">J6</text>
<text x="94.1" y="179.8">C1</text>
<text x="70.5" y="183.8">GND</text>
<text x="94.1" y="182.4">0.1uF</text>
<text x="80.7" y="186.4">GND</text>
<text x="92.1" y="186.4">GND</text>
</g>
<g font-size="1.1" fill="#505050">
<text x="114.8" y="51.2" transform="rotate(-90 114.8 51.2)">8</text>
<text x="109.4" y="54.8">5</text>
<text x="109.4" y="57.3">6</text>
<text x="109.4" y="59.8">3</text>
<text x="119.9" y="54.8">2</text>
<text x="109.4" y="62.4">1</text>
<text x="119.9" y="62.4">7</text>
<text x="114.8" y="66.8" transform="rotate(-90 114.8 66.8)">4</text>
<text x="204" y="73.8">1</text>
<text x="204" y="75.1">2</text>
<text x="204" y="76.4">3</text>
<text x="204" y="77.6">4</text>
<text x="204" y="78.9">5</text>
<text x="204" y="80.2">6</text>
<text x="204" y="81.4">7</text>
<text x="204" y="82.7">8</text>
<text x="204" y="84">9</text>
<text x="226.8" y="78.9">1</text>
<text x="226.8" y="80.2">2</text>
<text x="226.8" y="81.4">3</text>
<text x="226.8" y="82.7">4</text>
<text x="226.8" y="84">5</text>
<text x="203.4" y="85.2">10</text>
<text x="203.4" y="86.5">11</text>
<text x="203.4" y="87.8">12</text>
<text x="203.4" y="89">13</text>
<text x="226.8" y="85.2">6</text>
<text x="226.8" y="86.5">7</text>
<text x="226.8" y="87.8">8</text>
<text x="226.8" y="89">9</text>
<text x="203.4" y="90.3">14</text>
<text x="203.4" y="91.6">15</text>
<text x="203.4" y="92.9">16</text>
<text x="226.3" y="90.3">10</text>
<text x="226.3" y="91.6">11</text>
<text x="226.3" y="92.9">12</text>
<text x="226.3" y="94.1">13</text>
<text x="226.3" y="95.4">14</text>
<text x="226.3" y="96.7">15</text>
<text x="226.3" y="97.9">16</text>
<text x="227.8" y="105.6">1</text>
<text x="227.8" y="108.1">1</text>
<text x="67.2" y="178.6">1</text>
<text x="67.2" y="177.3">2</text>
</g>
<g font-size=".9" fill="#505050">
<text x="95.3" y="34">+3.3V</text>
<text x="87.6" y="54.9">FLASH_MOSI</text>
<text x="88.7" y="57.5">ICE_SCK</text>
<text x="111.4" y="55.3">SDI</text>
<text x="111.7" y="57.8">SCK</text>
<text x="115.3" y="54.5" transform="rotate(-90 115.3 54.5)">VCC</text>
<text x="116.6" y="55.4">SDO</text>
<text x="122.6" y="54.9">FLASH_MISO</text>
<text x="86.7" y="62.6">ICE_SS</text>
<text x="111.6" y="60.5">WP</text>
<text x="111.7" y="63">CS</text>
<text x="115.4" y="64.7" transform="rotate(-90 115.4 64.7)">GND</text>
<text x="116" y="63">HOLD</text>
<text x="195.9" y="76.5">IOT_37A</text>
<text x="195.9" y="77.8">IOT_36B</text>
<text x="197.5" y="74">+3.3V</text>
<text x="197.6" y="75.3">GND</text>
<text x="194.3" y="82.9">IOT_46B_G0</text>
<text x="195.9" y="80.3">IOT_38B</text>
<text x="195.9" y="79.1">IOT_39A</text>
<text x="195.9" y="81.6">IOT_43A</text>
<text x="216.9" y="79">IOB_22A</text>
<text x="216.9" y="80.3">IOB_23B</text>
<text x="216.9" y="81.6">IOB_24A</text>
<text x="216.9" y="82.9">IOB_29B</text>
<text x="85.1" y="85.4">FLASH_MISO</text>
<text x="85.1" y="88">FLASH_MOSI</text>
<text x="102.3" y="86.1">ICE_MOSI</text>
<text x="102.3" y="88.6">ICE_MISO</text>
<text x="194.3" y="85.4">IOT_45A_G1</text>
<text x="195.9" y="84.1">IOT_42B</text>
<text x="195.9" y="86.7">IOT_44B</text>
<text x="195.9" y="88">IOT_49A</text>
<text x="195.9" y="89.2">IOT_48B</text>
<text x="216.9" y="84.2">IOB_31B</text>
<text x="217" y="85.4">IOB_20A</text>
<text x="217.2" y="89.2">IOB_3B_G6</text>
<text x="218.2" y="86.7">IOB_16A</text>
<text x="218.2" y="88">IOB_13B</text>
<text x="195.9" y="90.5">IOT_51A</text>
<text x="195.9" y="91.8">IOT_50B</text>
<text x="195.9" y="93">IOT_41A</text>
<text x="218.7" y="90.5">IOB_8A</text>
<text x="218.7" y="91.8">IOB_9B</text>
<text x="218.7" y="93">IOB_4A</text>
<text x="218.7" y="94.3">IOB_5B</text>
<text x="218.7" y="95.6">IOB_2A</text>
<text x="218.6" y="96.8">IOB_0A</text>
<text x="218.6" y="98.1">IOB_6A</text>
<text x="228.6" y="107.6">1p-2.54</text>
<text x="228.6" y="104.5">J8</text>
<text x="228.6" y="107">J9</text>
<text x="228.6" y="110.2">1p-2.54</text>
</g>
<g font-size=".9" fill="#808000">
<text x="78.8" y="81">Replace shunt for programming Flash and for normal operation.</text>
<text x="79" y="79.1">Remove shunt only for Programming iCE.</text>
<text x="85.8" y="93">For programming Flash - Shunt 1,3 and 2,4 (default)</text>
<text x="85.8" y="95.6">For programming iCE - Shunt 3,4 and 1,2</text>
</g>
</svg>
